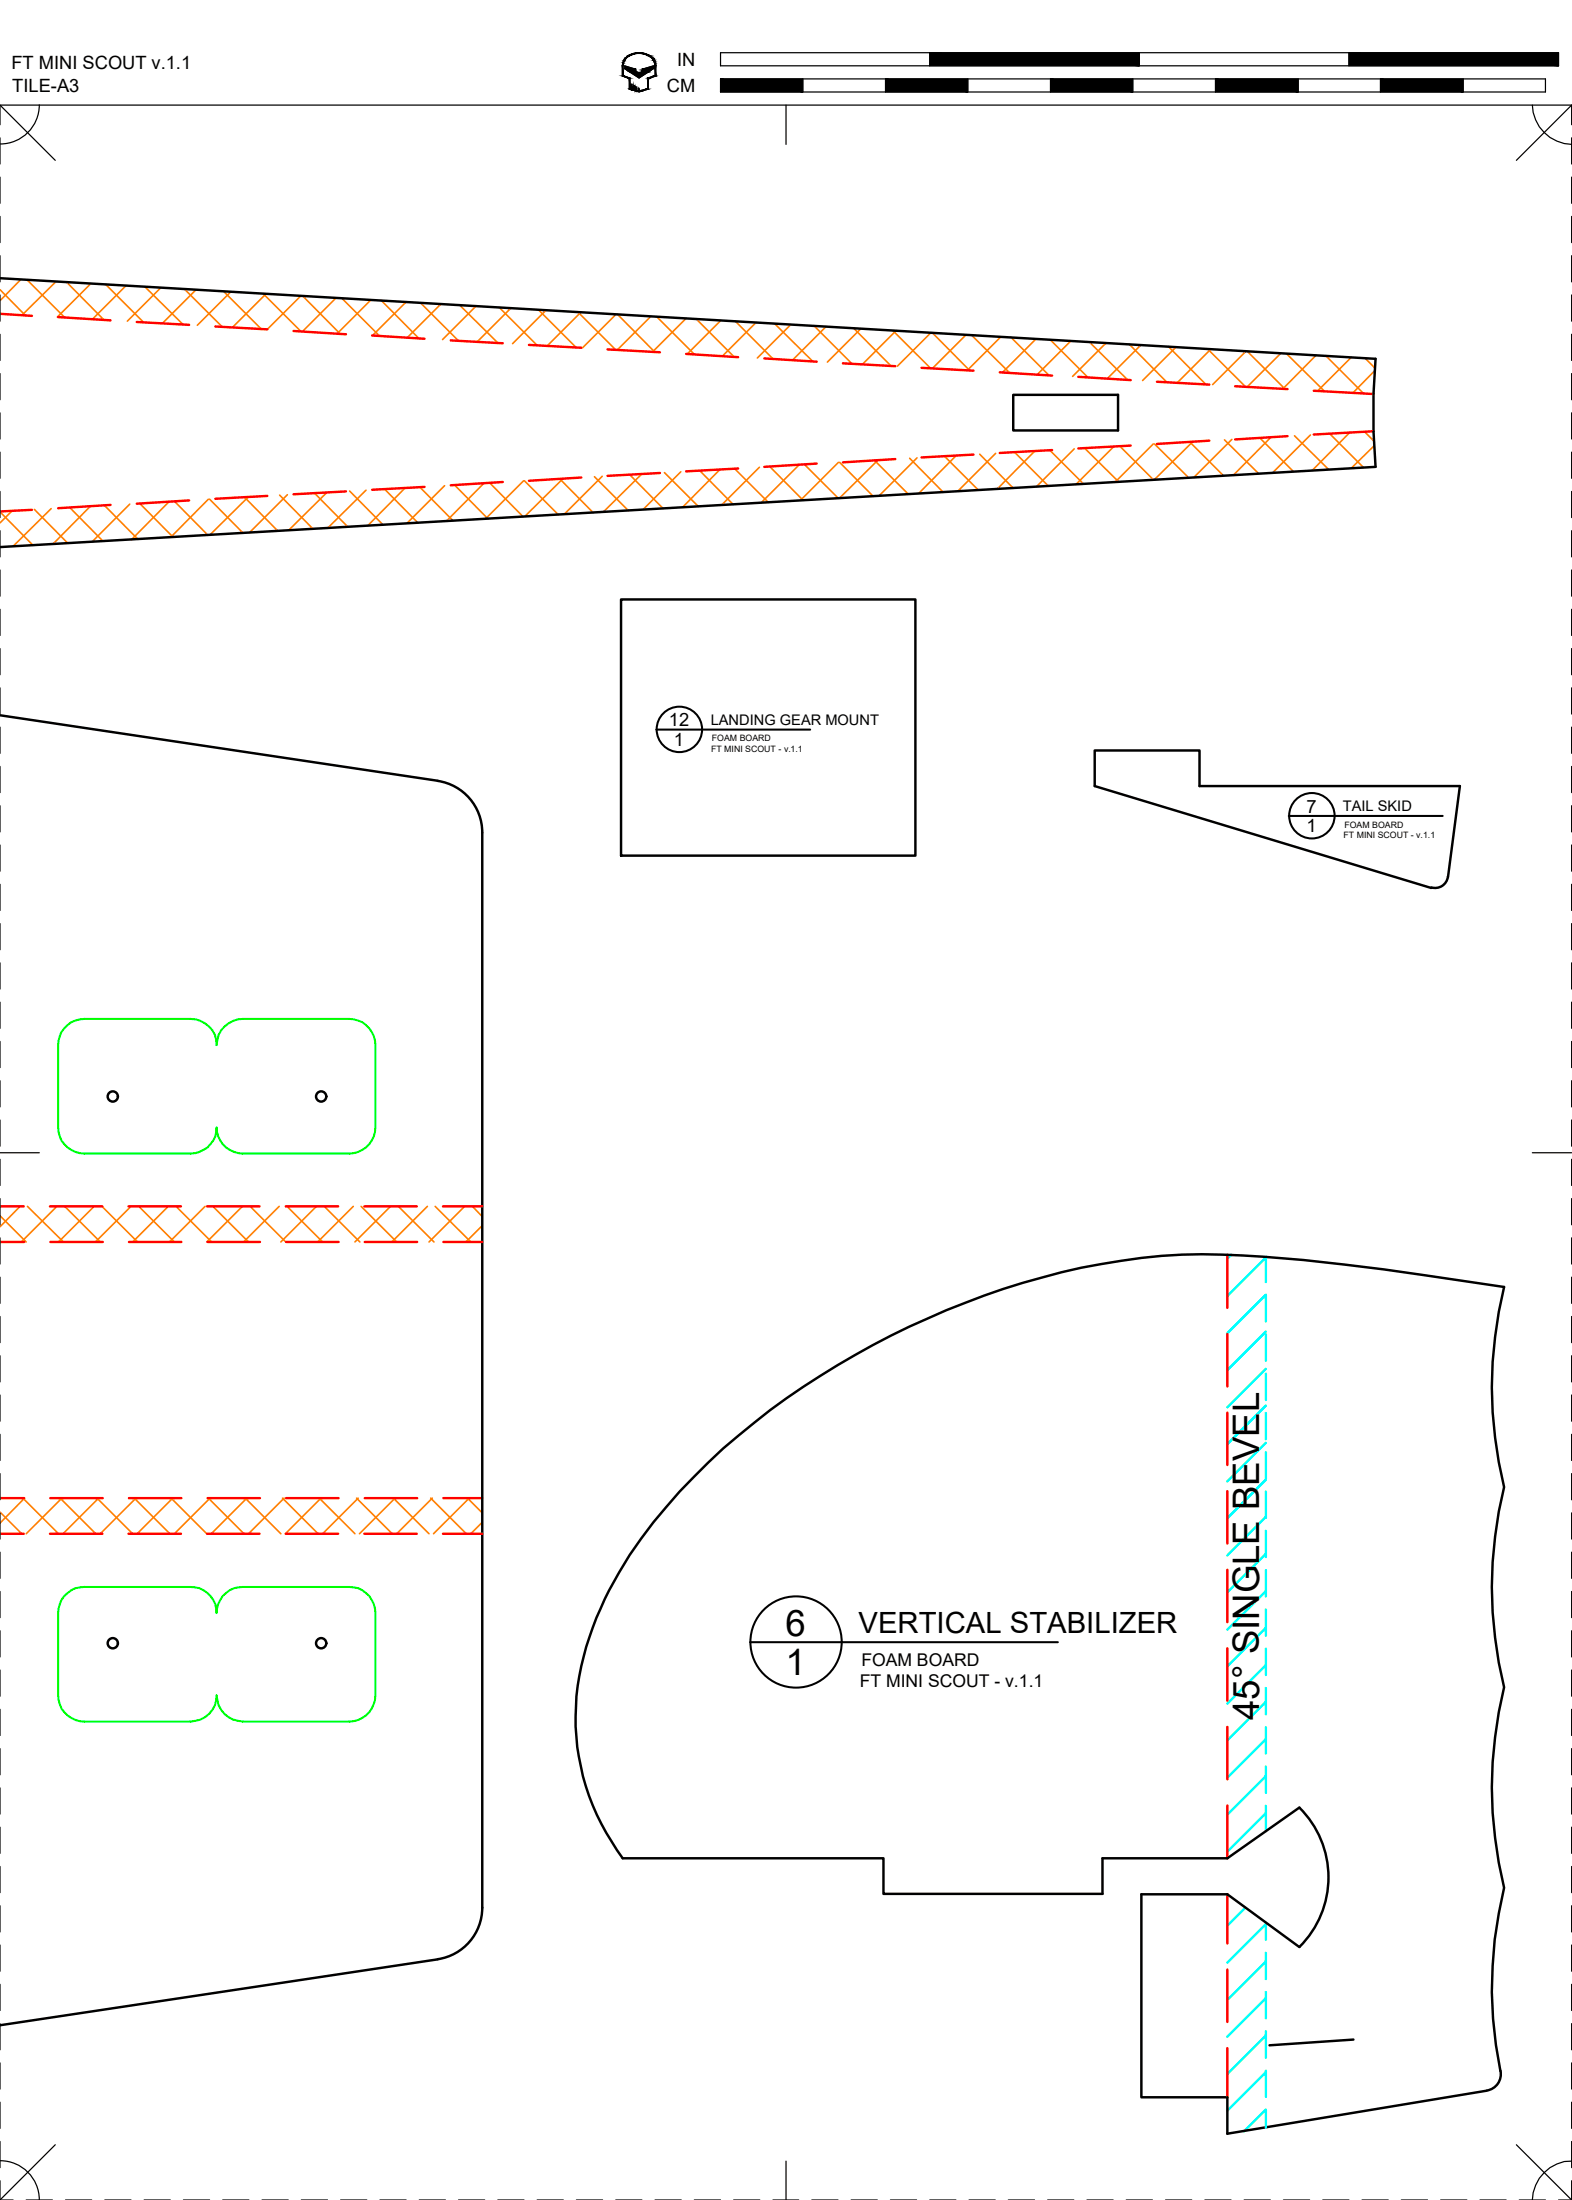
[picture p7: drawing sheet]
<svg xmlns="http://www.w3.org/2000/svg" width="190mm" height="267mm" viewBox="0 0 190 267" stroke-linecap="round" stroke-linejoin="round" font-family="sans-serif">
<!-- layer: 06 CAVITY -->
<g fill="none" stroke="#ff7f00" stroke-width=".2">
<path d="M0 35.1l3.1 3.1M2.5 33.9l-2.5 2.6M3.3 33.9l4.5 4.6M6.8 34.1l-4.1 4.1M8 34.2l4.6 4.6M11 34.4l-4.1 4M12.8 34.5l4.6 4.6M15.3 34.6l-4.1 4.1M17.6 34.8l4.6 4.5M19.5 34.9l-4.1 4M22.3 35l4.6 4.6M23.8 35.1l-4.1 4.1"/>
<path d="M27.1 35.3l4.6 4.6M28 35.4l-4.1 4M31.9 35.6l4.6 4.6M32.2 35.6l-4 4.1M36.5 35.9l-4.1 4M36.7 35.9l4.5 4.6M40.7 36.1l-4 4.1M41.4 36.2l4.6 4.5M44.9 36.4l-4 4M46.2 36.4l4.6 4.6M49.2 36.6l-4.1 4.1M51 36.7l4.6 4.6"/>
<path d="M53.4 36.9l-4 4M55.7 37l4.6 4.6M57.7 37.1l-4.1 4.1M60.5 37.2l4.6 4.7M61.9 37.3l-4.1 4.1M65.2 37.5l4.7 4.7M66.2 37.6l-4.1 4.1M70.1 37.8l4.5 4.6M70.4 37.8l-4.1 4.1M74.7 38.1l-4.1 4.1M74.8 38.1l4.6 4.6M78.9 38.3l-4.1 4.1"/>
<path d="M79.6 38.4l4.5 4.6M83.1 38.6l-4 4.1M84.3 38.6l4.7 4.7M87.4 38.8l-4.1 4.1M89.1 38.9l4.6 4.6M91.6 39.1l-4 4.1M93.9 39.2l4.6 4.6M95.8 39.3l-4 4.1M98.6 39.5l4.6 4.6M100.1 39.6l-4.1 4M103.4 39.8l4.6 4.6M104.3 39.8l-4 4.1"/>
<path d="M34.8 60l-4.6 4.6M38.1 59.8l4.1 4.1M39.6 59.7l-4.6 4.6M42.4 59.5l4 4.1M44.4 59.4l-4.7 4.6M46.6 59.3l4.1 4.1M49.1 59.1l-4.5 4.6M50.9 59l4 4.1M53.9 58.9l-4.6 4.5M55.1 58.8l4 4.1M58.6 58.6l-4.5 4.6M59.3 58.5l4.1 4.1"/>
<path d="M63.5 58.3l-4.7 4.6M63.6 58.3l4.1 4.1M67.8 58l4.1 4.2M68.2 58l-4.6 4.6M72 57.8l4.2 4.1M73 57.7l-4.6 4.7M76.3 57.5l4.1 4.2M77.7 57.5l-4.6 4.6M80.5 57.3l4.1 4.1M82.5 57.2l-4.6 4.6M84.8 57l4.1 4.2M87.3 56.9l-4.6 4.6"/>
<path d="M89 56.8l4.1 4.1M92 56.6l-4.5 4.6M93.3 56.5l4 4.2M96.8 56.3l-4.6 4.7M97.5 56.3l4.1 4.1M101.6 56.1l-4.6 4.6M101.8 56.1l4 4.1M106 55.8l4.1 4.1M106.4 55.8l-4.6 4.6M108.2 40.1l4.6 4.5M108.6 40.1l-4.1 4M110.2 55.6l4.1 4.1"/>
<path d="M111.1 55.5l-4.6 4.6M112.8 40.3l-4.1 4.1M113 40.3l4.5 4.6M114.5 55.3l4.1 4.1M115.9 55.2l-4.6 4.6M117.1 40.6l-4.1 4M117.7 40.6l4.6 4.6M118.7 55.1l4.1 4.1M120.7 55l-4.6 4.5M121.3 40.8l-4.1 4.1M122.5 40.9l4.6 4.6M122.9 54.8l4.2 4.1"/>
<path d="M125.4 54.7l-4.5 4.6M125.6 41.1l-4.1 4M127.2 54.6l4.1 4M127.3 41.2l4.6 4.6M129.8 41.3l-4.1 4.1M130.2 54.4l-4.6 4.6M131.4 54.3l4.1 4.1M132 41.5l4.6 4.5M134 41.6l-4 4M135 54.1l-4.6 4.6M135.7 54.1l4.1 4M136.8 41.7l4.6 4.6"/>
<path d="M138.3 41.8l-4.1 4.1M139.8 53.8l-4.7 4.6M139.9 53.8l4.1 4.1M141.6 42l4.6 4.6M142.5 42.1l-4 4M144.2 53.6l4 4M144.5 53.6l-4.6 4.5M146.4 42.3l4.5 4.6M146.7 42.3l-4 4.1M148.4 53.3l4.1 4.1M149.3 53.3l-4.6 4.6M151 42.6l-4.1 4"/>
<path d="M151.1 42.6l4.6 4.6M152.7 53.1l4 4M154 53l-4.5 4.6M155.2 42.8l-4 4.1M155.9 42.9l4.6 4.5M156.9 52.8l4.1 4.1M158.8 52.7l-4.6 4.6M159.5 43.1l-4.1 4.1M160.6 43.1l4.7 4.6M161.1 52.6l4.1 4M163.6 52.4l-4.6 4.6M163.8 43.3l-4.2 4.1"/>
<path d="M165.4 52.3l1.1 1.2M165.4 43.4l1.2 1.2M166.5 54l-2.7 2.7M166.6 44.9l-2.7 2.8M0 62.1l4 4M1.4 62l-1.4 1.4M4.2 61.8l4 4.1M6.2 61.7l-4.6 4.5M8.4 61.5l4.1 4.1M11 61.4l-4.6 4.6M12.7 61.3l4 4.1M15.7 61.1l-4.5 4.6"/>
<path d="M16.9 61l4.1 4.1M20.5 60.8l-4.6 4.6M21.1 60.8l4.1 4.1M25.3 60.5l-4.6 4.6M25.4 60.5l4.1 4.1M29.6 60.3l4.1 4.1M30.1 60.3l-4.6 4.5M33.9 60l4.1 4.1M0 147.4l3.2 3.2M2.4 146.2l-2.4 2.5M3.3 146.2l4.4 4.4M6.9 146.2l-4.3 4.4"/>
<path d="M7.8 146.2l4.4 4.4M11.4 146.2l-4.3 4.4M12.4 146.2l4.3 4.4M15.9 146.2l-4.3 4.4M16.8 146.2l4.3 4.4M20.4 146.2l-4.3 4.4M21.3 146.2l4.3 4.4M24.9 146.2l-4.4 4.4M25.8 146.2l4.3 4.4M29.4 146.2l-4.3 4.4M30.3 146.2l4.3 4.4M33.8 146.2l-4.3 4.4"/>
<path d="M34.8 146.2l4.3 4.4M38.3 146.2l-4.3 4.4M39.3 146.2l4.3 4.4M42.8 146.2l-4.3 4.4M43.8 146.2l4.3 4.4M47.3 146.2l-4.3 4.4M48.3 146.2l4.3 4.4M51.8 146.2l-4.3 4.4M52.7 146.2l4.4 4.4M56.3 146.2l-4.3 4.4M57.3 146.2l1.1 1.3M58.4 148.6l-1.9 2"/>
<path d="M0 183.3l2.6 2.6M2.8 181.6l4.3 4.3M3 181.6l-3 3M7.3 181.6l4.3 4.3M7.5 181.6l-4.3 4.3M11.8 181.6l4.3 4.3M12 181.6l-4.4 4.3M16.3 181.6l4.3 4.3M16.5 181.6l-4.3 4.3M20.7 181.6l4.4 4.3M20.9 181.6l-4.3 4.3M25.3 181.6l4.3 4.3"/>
<path d="M25.5 181.6l-4.4 4.3M29.7 181.6l4.3 4.3M29.9 181.6l-4.3 4.3M34.2 181.6l4.3 4.3M34.4 181.6l-4.3 4.3M38.7 181.6l4.3 4.3M38.9 181.6l-4.3 4.3M43.2 181.6l4.3 4.3M43.4 181.6l-4.3 4.3M47.7 181.6l4.3 4.3M47.9 181.6l-4.3 4.3M52.2 181.6l4.3 4.3"/>
<path d="M52.4 181.6l-4.3 4.3M56.7 181.6l1.7 1.8M56.9 181.6l-4.4 4.3M58.4 184.5l-1.3 1.4"/>
</g>
<!-- layer: 01 CUT -->
<g fill="none" stroke="#000" stroke-width=".3">
<path d="M0 33.7l166.7 9.8-.3 4.3v4.5l.3 4.3-166.7 9.7M122.8 47.9h12.7v4.3h-12.7zM75.3 72.7h35.6v31h-35.6zM0 86.7l53 7.9M53.1 94.7a6.3 6.3 0 0 1 5.3 6.2M58.4 100.9v130.4M175.5 106.3a1.56 1.56 0 0 1-2 1.3M175.5 106.3l1.4-11h-31.5v-4.3h-12.7v4.3l40.7 12.3M58.4 231.3a6.3 6.3 0 0 1-5.3 6.2l-53.1 8M157.5 236l-8.8-6.4h-10.4v24.6h10.4v4.5l31.4-5.2M157.5 236a11.9 11.9 0 0 0 0-16.9l-8.8 6.2h-15.1v4.3h-26.5v-4.3h-31.6a28.5 28.5 0 0 1-4.1-26.9 45.5 45.5 0 0 1 9.4-15.7 83.6 83.6 0 0 1 20.7-17.2 97.3 97.3 0 0 1 32-12.3 69.6 69.6 0 0 1 19.6-.9 274.7 274.7 0 0 1 19.4 2.3l9.8 1.4a50.2 50.2 0 0 0 0 24.3 50.2 50.2 0 0 0 0 24.2 50.4 50.4 0 0 0 0 24.3 51.1 51.1 0 0 0-.5 22.3M164 247.3l-10.2 .6"/>
<path d="M181.8 251a2.01 2.01 0 0 1-1.6 2.4"/>
<circle cx="13.7" cy="132.9" r=".62"/>
<circle cx="38.9" cy="132.9" r=".62"/>
<circle cx="13.7" cy="199.2" r=".62"/>
<circle cx="38.9" cy="199.2" r=".62"/>
</g>
<!-- layer: 02 SCORE -->
<g fill="none" stroke="#f00" stroke-width=".3">
<path d="M0 38l3.9 .3M7 38.4l6.4 .4M16.6 39l6.3 .4M26.1 39.6l6.3 .3M35.6 40.1l6.3 .4M41.9 59.6l-6.3 .3M45.1 40.7l6.3 .4M51.4 59l-6.3 .4M54.6 41.3l6.3 .3M60.9 58.4l-6.3 .4M64.1 41.8l6.3 .4M70.4 57.9l-6.3 .4"/>
<path d="M73.6 42.4l6.4 .3M80 57.3l-6.4 .4M83.1 42.9l6.3 .4M89.4 56.8l-6.3 .3M92.6 43.4l6.4 .4M99 56.2l-6.4 .4M102.1 44l6.4 .4M108.5 55.7l-6.4 .4M111.7 44.6l6.3 .3M118 55.1l-6.3 .4M121.2 45.1l6.3 .4M127.5 54.6l-6.3 .3"/>
<path d="M130.7 45.7l6.3 .4M137 54l-6.3 .4M140.2 46.3l6.4 .3M146.6 53.4l-6.4 .4M149.7 46.8l6.3 .4M156 52.9l-6.3 .4M159.2 47.4l7.2 .4M166.4 52.3l-7.2 .4M3.9 61.8l-3.9 .2M13.4 61.2l-6.4 .4M22.9 60.7l-6.3 .4M32.4 60.1l-6.3 .4"/>
<path d="M0 150.6h2.9M0 146.2h2.9M6.1 146.2h6.3M6.1 150.6h6.4M15.6 146.2h6.3M15.6 150.6h6.4M25.1 146.2h6.4M25.2 150.6h6.3M34.6 146.2h6.4M34.7 150.6h6.3M44.2 146.2h6.3M44.2 150.6h6.4"/>
<path d="M53.7 146.2h4.7M53.7 150.6h4.7M148.7 152.1v6.4M148.7 161.7v6.4M148.7 171.2v6.4M0 181.6h2.9M0 185.9h2.9M6.1 185.9h6.3M6.1 181.6h6.4M15.6 185.9h6.3M15.6 181.6h6.4M25.1 185.9h6.4"/>
<path d="M25.2 181.6h6.3M34.6 185.9h6.4M34.7 181.6h6.3M44.2 185.9h6.3M44.2 181.6h6.4M53.7 185.9h4.7M53.7 181.6h4.7M148.7 180.8v6.3M148.7 190.3v6.3M148.7 199.8v6.4M148.7 209.3v6.4M148.7 218.9v6.4"/>
<path d="M148.7 229.6v6M148.7 238.8v6.3M148.7 248.3v5.9"/>
</g>
<!-- layer: 04 BEVEL -->
<g fill="none" stroke="#0ff" stroke-width=".3">
<path d="M149.2 152.1l-.5 .5M153.4 152.4l-4.7 4.7M153.4 157l-4.7 4.6M153.4 152.3v3.1M153.4 157v3.2M153.4 161.4l-4.7 4.7M153.4 165.9l-4.7 4.7M153.4 170.4l-4.7 4.7M153.4 174.9l-4.7 4.7M153.4 179.4l-4.7 4.6M153.4 161.8v3.1M153.4 166.5v3.2"/>
<path d="M153.4 171.3v3.2M153.4 176.1v3.1M153.4 183.9l-4.7 4.7M153.4 188.4l-4.7 4.6M153.4 192.9l-4.7 4.6M153.4 197.3l-4.7 4.7M153.4 180.8v3.2M153.4 185.6v3.2M153.4 190.3v3.2M153.4 195.1v3.2M153.4 199.9v3.1M153.4 201.9l-4.7 4.6"/>
<path d="M153.4 206.3l-4.7 4.7M153.4 210.8l-4.7 4.7M153.4 215.3l-4.7 4.7M153.4 219.8l-4.7 4.7M153.4 204.6v3.2M153.4 209.4v3.2M153.4 214.2v3.1M153.4 218.9v3.1M150.9 231.3l-2.2 2.2M153.4 233.3l-4.7 4.6M153.4 237.8l-4.7 4.6M153.4 233.1v2"/>
<path d="M153.4 236.7v3.2M153.4 242.2l-4.7 4.7M153.4 246.8l-4.7 4.6M153.4 251.2l-4.7 4.7M153.4 255.7l-2.6 2.7M153.4 241.5v3.2M153.4 246.3v3.1M153.4 251v3.2M153.4 255.8v2.1"/>
</g>
<!-- layer: 05 REFERENCE -->
<path d="M8.2 124.3a3.2 3.2 0 0 1 2-.8h12.9a3.1 3.1 0 0 1 3.1 3.2 3.2 3.2 0 0 1 3.2-3.2h12.9a3.2 3.2 0 0 1 3.2 3.2v10a3.2 3.2 0 0 1-3.2 3.1h-12.9a3.2 3.2 0 0 1-3.2-3.1 3.2 3.2 0 0 1-3.1 3.1h-12.9a3.2 3.2 0 0 1-3.2-3.1v-10a3.2 3.2 0 0 1 1.2-2.4zM7.8 193.5a3.1 3.1 0 0 1 2.4-1.1h12.9a3.1 3.1 0 0 1 3.1 3.2 3.1 3.1 0 0 1 3.2-3.2h12.9a3.2 3.2 0 0 1 3.2 3.2v9.9a3.2 3.2 0 0 1-3.2 3.2h-12.9a3.2 3.2 0 0 1-3.2-3.2 3.1 3.1 0 0 1-3.1 3.2h-12.9a3.2 3.2 0 0 1-3.2-3.2v-9.9a3.5 3.5 0 0 1 .8-2.1z" fill="none" stroke="#0f0" stroke-width=".25"/>
<!-- layer: 23 NOTES -->
<g fill="none" stroke="#000" stroke-width=".25">
<path d="M79.5 88.4h18.7M156.2 98.9h18.6M90.9 199.1h37.3"/>
<circle cx="82.3" cy="88.4" r="2.75"/>
<circle cx="159" cy="98.9" r="2.75"/>
<circle cx="96.5" cy="199.1" r="5.5"/>
</g>
<!-- layer: 22 TILED -->
<g fill="none" stroke="#000" stroke-width=".15">
<path d="M0 12.7l6.7 6.7M0 16.7v3.2M4.8 12.7a4.7 4.7 0 0 1-4.8 4.8M87.3 6.4h101.6v1.6h-101.6zM87.3 9.6h100v1.6h-100zM95.3 12.7v4.8M97.3 9.6v1.6M107.3 9.6v1.6M112.7 6.4v1.6M117.3 9.6v1.6M127.3 9.6v1.6M137.3 9.6v1.6"/>
<path d="M138.1 6.4v1.6M147.3 9.6v1.6M157.3 9.6v1.6M163.5 6.4v1.6M167.3 9.6v1.6M177.3 9.6v1.6M185.7 12.7a4.9 4.9 0 0 0 4.8 4.8M190.5 12.7h-190.5v2.4M190.5 12.7l-6.7 6.7M190.5 12.7v2.4M190.5 16.7v3.2M0 21.5v3.1"/>
<path d="M0 26.2v3.2M0 31v3.2M0 35.8v3.1M190.5 21.5v3.1M190.5 26.2v3.2M190.5 31v3.2M190.5 35.8v3.1M0 40.5v3.2M0 45.3v3.2M0 50v3.2M0 54.8v3.2M0 59.6v3.1"/>
<path d="M190.5 40.5v3.2M190.5 45.3v3.2M190.5 50v3.2M190.5 54.8v3.2M190.5 59.6v3.1M0 64.3v3.2M0 69.1v3.2M0 73.9v3.1M0 78.6v3.2M190.5 64.3v3.2M190.5 69.1v3.2M190.5 73.9v3.1"/>
<path d="M190.5 78.6v3.2M0 83.4v3.2M0 88.1v3.2M0 92.9v3.2M0 97.7v3.1M190.5 83.4v3.2M190.5 88.1v3.2M190.5 92.9v3.2M190.5 97.7v3.1M0 102.4v3.2M0 107.2v3.2M0 112v3.1"/>
<path d="M0 116.7v3.2M190.5 102.4v3.2M190.5 107.2v3.2M190.5 112v3.1M190.5 116.7v3.2M0 139.7h4.8M0 121.5v3.2M0 126.3v3.1M0 131v3.2M0 135.8v3.2M185.7 139.7h4.8M190.5 121.5v3.2"/>
<path d="M190.5 126.3v3.1M190.5 131v3.2M190.5 135.8v3.2M0 140.5v3.2M0 145.3v3.2M0 150.1v3.1M0 154.8v3.2M0 159.6v3.2M190.5 140.5v3.2M190.5 145.3v3.2M190.5 150.1v3.1M190.5 154.8v3.2"/>
<path d="M190.5 159.6v3.2M0 164.4v3.1M0 169.1v3.2M0 173.9v3.2M0 178.6v3.2M190.5 164.4v3.1M190.5 169.1v3.2M190.5 173.9v3.2M190.5 178.6v3.2M0 183.4v3.2M0 188.2v3.1M0 192.9v3.2"/>
<path d="M0 197.7v3.2M190.5 183.4v3.2M190.5 188.2v3.1M190.5 192.9v3.2M190.5 197.7v3.2M0 202.5v3.1M0 207.2v3.2M0 212v3.2M0 216.7v3.2M190.5 202.5v3.1M190.5 207.2v3.2M190.5 212v3.2"/>
<path d="M190.5 216.7v3.2M0 221.5v3.2M0 226.3v3.1M0 231v3.2M0 235.8v3.2M190.5 221.5v3.2M190.5 226.3v3.1M190.5 231v3.2M190.5 235.8v3.2M0 240.6v3.1M0 245.3v3.2M0 250.1v3.2"/>
<path d="M0 254.8v3.2M0 259.6v3.2M190.5 240.6v3.1M190.5 245.3v3.2M190.5 250.1v3.2M190.5 254.8v3.2M190.5 259.6v3.2M0 264.4v2.3M0 266.7h1.6M0 261.9a4.7 4.7 0 0 1 4.8 4.8M3.2 266.7h3.2M6.7 260l-6.7 6.7"/>
<path d="M7.9 266.7h3.2M12.7 266.7h3.2M17.5 266.7h3.1M22.2 266.7h3.2M27 266.7h3.2M31.8 266.7h3.1M36.5 266.7h3.2M41.3 266.7h3.2M46 266.7h3.2M50.8 266.7h3.2M55.6 266.7h3.1M60.3 266.7h3.2"/>
<path d="M65.1 266.7h3.2M69.9 266.7h3.1M74.6 266.7h3.2M79.4 266.7h3.2M84.1 266.7h3.2M88.9 266.7h3.2M93.7 266.7h3.1M95.3 262v4.7M98.4 266.7h3.2M103.1 266.7h3.2M107.9 266.7h3.2M112.7 266.7h3.1"/>
<path d="M117.4 266.7h3.2M122.2 266.7h3.2M127 266.7h3.1M131.7 266.7h3.2M136.5 266.7h3.2M141.2 266.7h3.2M146 266.7h3.2M150.8 266.7h3.1M155.5 266.7h3.2M160.3 266.7h3.2M165.1 266.7h3.1M169.8 266.7h3.2"/>
<path d="M174.6 266.7h3.2M179.3 266.7h3.2M183.8 260l6.7 6.7M184.1 266.7h3.2M188.9 266.7h1.6M190.5 262a4.8 4.8 0 0 0-4.8 4.7M190.5 264.4v2.3"/>
</g>
<g fill="#000" stroke="#000" stroke-width=".12">
<path d="M75.7 8l1.1 .3h-1.1zM76.4 8.8h2.1l-1.1 .7zM77 11h.8l-.4 .2zM77 6.4h.8zM78 8.3l1.2-.3v.3z"/>
<path d="M75.4 7.9l.1 1.3v-1.3zM75.4 7.9l.1 1.3h-.1z"/>
<path d="M75.4 9.2h.3zM75.4 9.2h.3z"/>
<path d="M75.5 7.6l.1 .1zM75.5 7.6l.1 .1z"/>
<path d="M75.5 7.7v.2l.1-.2zM75.5 7.7v.2h-.1z"/>
<path d="M75.6 7.4v.2l.1-.2zM75.6 7.4v.2h-.1z"/>
<path d="M75.6 7.3h.1zM75.6 7.3l.1 .1z"/>
<path d="M75.4 9.2l1 .3-.7-.3zM75.4 9.2l1 .3h-.3z"/>
<path d="M75.7 7.1v.2l.1-.2zM75.7 7.1v.2h-.1z"/>
<path d="M75.8 7v.1l.1-.1zM75.8 7v.1h-.1z"/>
<path d="M75.9 6.9v.1l.1-.1zM75.8 7l.1-.1v.1z"/>
<path d="M76 6.8v.1l.2-.1zM76 6.8v.1h-.1z"/>
<path d="M76.1 6.7l.1 .1 .1-.1zM76 6.8l.1-.1 .1 .1z"/>
<path d="M76.1 9.5h.3zM76.1 9.5h.3z"/>
<path d="M76.3 9.5l.1 1.3v-1.3zM76.3 9.5l.1 1.3h-.1z"/>
<path d="M76.3 10.8h.1zM76.3 10.8h.1z"/>
<path d="M76.5 10.8h.1zM76.5 10.8h.1z"/>
<path d="M76.3 10.8h.2zM76.3 10.8h.2z"/>
<path d="M76.3 6.6v.1l.2-.1zM76.1 6.7l.2-.1v.1z"/>
<path d="M76.4 6.6h.2zM76.3 6.6h.2z"/>
<path d="M76.5 10.2l.1 .6v-.6zM76.5 10.2l.1 .6h-.1z"/>
<path d="M76.3 10.8h.3zM76.3 10.8h.3zM76.3 10.8h.3zM76.3 10.8h.3z"/>
<path d="M76.3 10.8h.3zM76.3 10.8h.3z"/>
<path d="M76.3 10.8l.5 .1zM76.3 10.8l.5 .1z"/>
<path d="M75.7 8.3l1.3 .1zM75.7 8.3l1.3 .1z"/>
<path d="M76.6 6.5v.1l.3-.1zM76.4 6.6l.2-.1v.1z"/>
<path d="M76.8 10.4l.1 .4v-.4zM76.8 10.4l.1 .4h-.1z"/>
<path d="M76.8 10.8l.1 .1zM76.8 10.8l.1 .1z"/>
<path d="M76.4 10.9h.5zM76.4 10.9h.5z"/>
<path d="M76.5 10.9h.5zM76.5 10.9h.5z"/>
<path d="M77 10.9h.1zM77 10.9h.1z"/>
<path d="M75.8 8.4l1.2 .2v-.2zM75.8 8.4l1.2 .2h-.9z"/>
<path d="M76.1 8.6l1.1 .2-.2-.2zM76.1 8.6l1.1 .2h-.8z"/>
<path d="M76.6 6.5h.5zM76.6 6.5h.3z"/>
<path d="M77 10.6l.1 .3v-.3zM77 10.6l.1 .3h-.1z"/>
<path d="M76.7 10.9l.4 .1zM76.7 10.9l.4 .1z"/>
<path d="M76.8 11h.5zM76.8 11h.5z"/>
<path d="M76.7 6.5h.5zM76.6 6.5h.5z"/>
<path d="M77.3 10.7l.1 .3v-.3zM77.3 10.7l.1 .3h-.1z"/>
<path d="M77.3 11h.1zM77.3 11h.1z"/>
<path d="M76.9 11h.5zM76.9 11h.5z"/>
<path d="M77 6.4l1.1 .1-.3-.1zM76.7 6.5l.3-.1 1.1 .1z"/>
<path d="M77.5 11h.4zM77.4 11h.4z"/>
<path d="M77.6 6.5h.6zM77.6 6.5h.6z"/>
<path d="M77.7 6.5h.6zM77.7 6.5h.6z"/>
<path d="M78 6.5l.5 .1zM78 6.5l.5 .1z"/>
<path d="M78.3 6.6h.2zM78.3 6.6h.2z"/>
<path d="M78.3 6.6l.5 .1zM78.3 6.6l.5 .1z"/>
<path d="M78.5 9.6l.1 1.2v-1.2zM78.5 9.6l.1 1.2h-.1z"/>
<path d="M78.5 10.8h.1zM78.2 10.8h.4z"/>
<path d="M77.9 11l.7-.2h-.4zM77.5 11l.7-.2-.3 .2z"/>
<path d="M78.6 6.7l.3 .1-.1-.1zM78.6 6.7l.3 .1h-.2z"/>
<path d="M78.5 9.5l.1 .1 .2-.1zM78.5 9.5l.1 .1h-.1z"/>
<path d="M77.8 8.6l.7 .2 .3-.2zM77.6 8.8l.2-.2 .7 .2z"/>
<path d="M78.7 6.8l.3 .1-.1-.1zM78.7 6.8l.3 .1z"/>
<path d="M78.9 6.9l.2 .1zM78.9 6.9l.2 .1z"/>
<path d="M77.8 8.4l1 .2 .3-.2zM77.8 8.4l1 .2h-1z"/>
<path d="M79 7l.2 .1-.1-.1zM79 7l.2 .1z"/>
<path d="M79.1 7.1l.2 .2-.1-.2zM79.1 7.1l.2 .2h-.1z"/>
<path d="M78 8.3h1.2zM77.8 8.4h1.3z"/>
<path d="M79.2 7.3l.1 .1zM79.2 7.3l.1 .1z"/>
<path d="M79.2 7.4l.2 .2-.1-.2zM79.2 7.4l.2 .2h-.1z"/>
<path d="M79.3 7.6l.1 .1zM79.3 7.6l.1 .1z"/>
<path d="M79.3 7.7l.2 .2-.1-.2zM79.3 7.7l.2 .2h-.1z"/>
<path d="M79.4 7.9l.1 1.3v-1.3zM79.4 7.9l.1 1.3h-.1z"/>
<path d="M79.4 9.2h.1zM79.2 9.2h.3z"/>
<path d="M78.8 9.5l.7-.3h-.3zM78.5 9.5l.7-.3-.4 .3z"/>
<path d="M87.3 9.6l10 1.6v-1.6zM87.3 9.6l10 1.6h-10z"/>
<path d="M107.3 9.6l10 1.6v-1.6zM107.3 9.6l10 1.6h-10z"/>
<path d="M127.3 9.6l10 1.6v-1.6zM127.3 9.6l10 1.6h-10z"/>
<path d="M112.7 6.4l25.4 1.6v-1.6zM112.7 6.4l25.4 1.6h-25.4z"/>
<path d="M147.3 9.6l10 1.6v-1.6zM147.3 9.6l10 1.6h-10z"/>
<path d="M167.3 9.6l10 1.6v-1.6zM167.3 9.6l10 1.6h-10z"/>
<path d="M163.5 6.4l25.4 1.6v-1.6zM163.5 6.4l25.4 1.6h-25.4z"/>
</g>
<path d="M75.5 7.9v1.3l.9 .3v1.3h.1v-.6h.1v.6l.2 .1v-.5h.1v.5h.1v-.3h.1v.4h.2v-.3h.1v.3l1.1-.2v-1.3l.9-.3v-1.3M75.6 7.9a1.73 1.73 0 0 1 1.9-1.5 1.73 1.73 0 0 1 1.9 1.5M75.7 8l1.3 .4v.2l.2 .2h.4l.2-.2v-.2l1.4-.4v.3l-1.8 1.2-1.7-1.2zM75.8 7a2.43 2.43 0 0 1 3.5 .3l.2 .6v1.3l-.9 .4v1.2l-1.2 .4-1.1-.4v-1.3l-.9-.3a2.64 2.64 0 0 1 .4-2.2z" fill="none" stroke="#000" stroke-width=".12"/>
<g font-size="4.4">
<text x="95.2" y="198.3">6</text>
<text x="95.2" y="203">1</text>
<text x="152.6" y="208.5" transform="rotate(-90 152.6 208.5)">45° SINGLE BEVEL</text>
</g>
<text font-size="3.5" x="104" y="197.9">VERTICAL STABILIZER</text>
<g font-size="2.2">
<text x="1.4" y="8.4">FT MINI SCOUT v.1.1</text>
<text x="1.5" y="11.1">TILE-A3</text>
<text x="80.8" y="11.2">CM</text>
<text x="82.1" y="8">IN</text>
<text x="81.1" y="88.1">12</text>
<text x="81.7" y="90.4">1</text>
<text x="158.3" y="98.5">7</text>
<text x="158.3" y="100.9">1</text>
</g>
<g font-size="2.1">
<text x="104.4" y="202">FOAM BOARD</text>
<text x="104.2" y="204.5">FT MINI SCOUT - v.1.1</text>
</g>
<g font-size="1.8">
<text x="86.1" y="87.9">LANDING GEAR MOUNT</text>
<text x="162.7" y="98.3">TAIL SKID</text>
</g>
<g font-size="1.1">
<text x="86.3" y="89.9">FOAM BOARD</text>
<text x="86.2" y="91.2">FT MINI SCOUT - v.1.1</text>
<text x="162.8" y="101.6">FT MINI SCOUT - v.1.1</text>
<text x="162.9" y="100.4">FOAM BOARD</text>
</g>
</svg>
